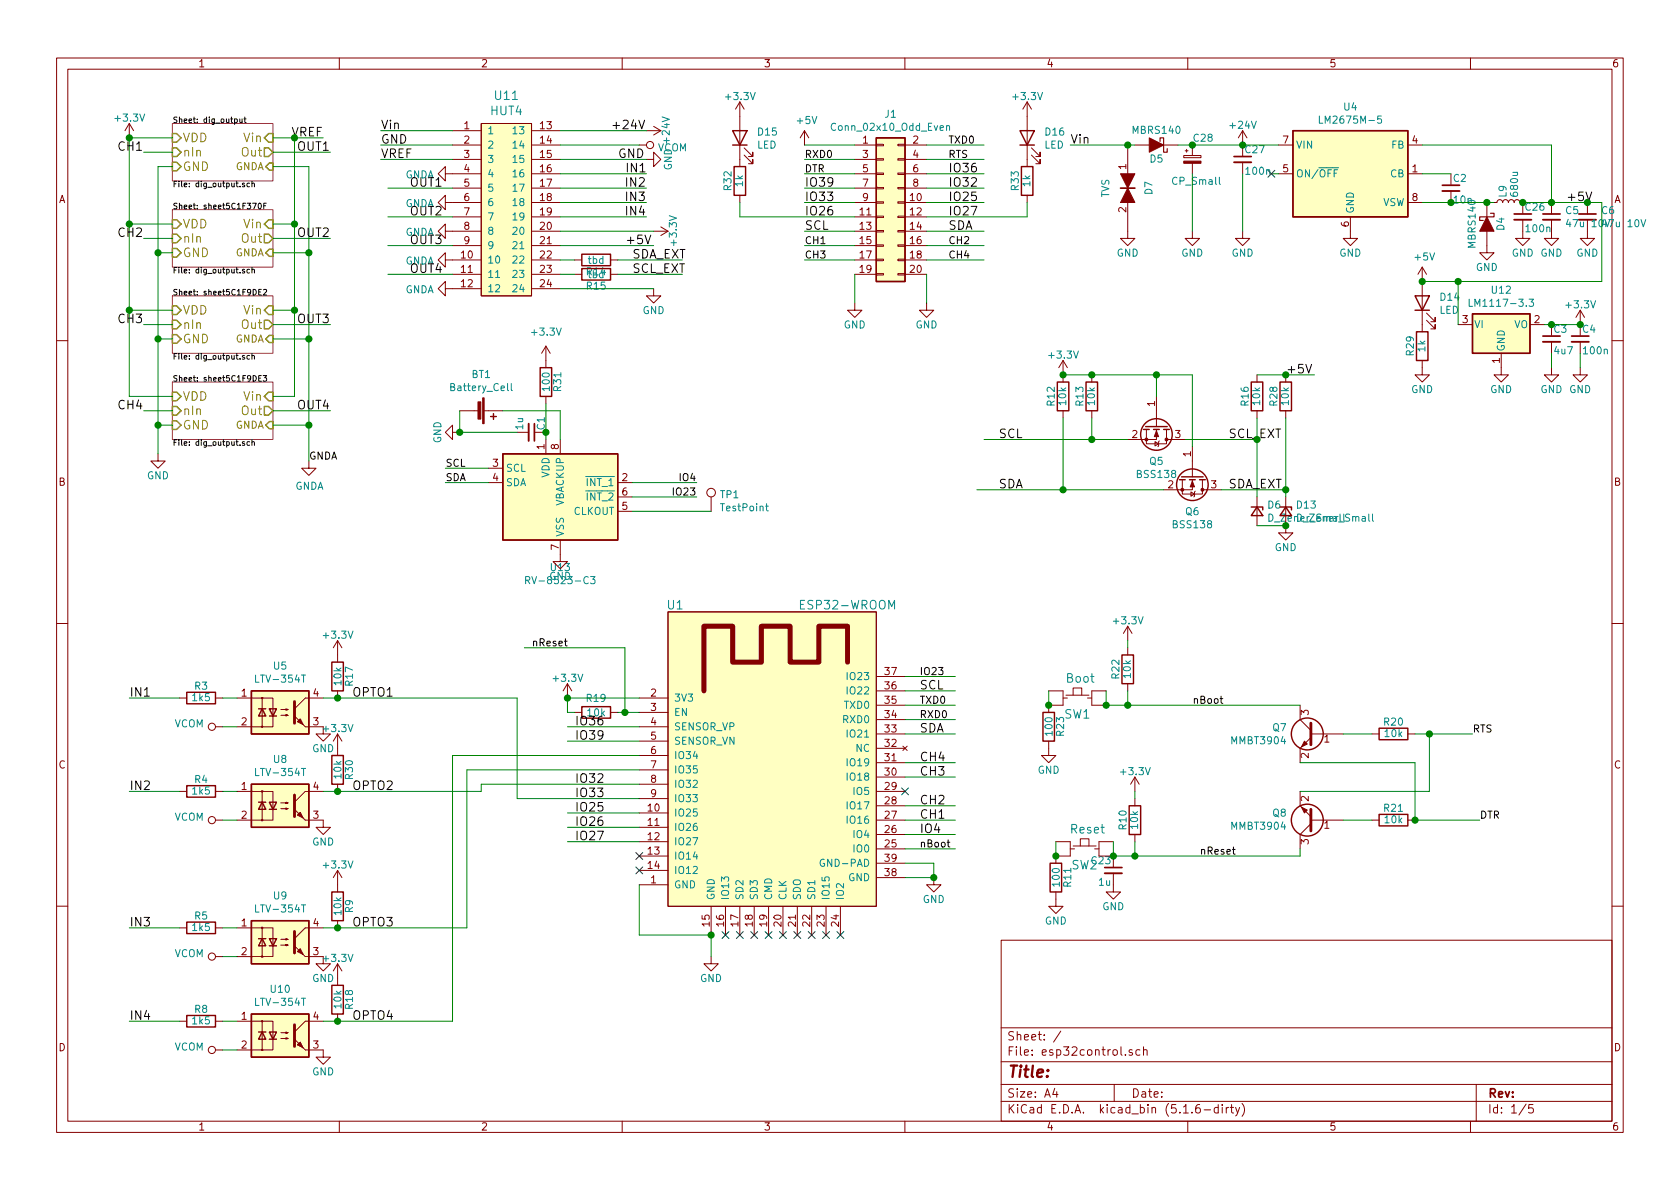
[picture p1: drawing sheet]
<svg xmlns="http://www.w3.org/2000/svg" width="297mm" height="210mm" viewBox="0 0 297 210" stroke-linecap="round" stroke-linejoin="round" font-family="sans-serif">
<g fill="none" stroke="#840000" stroke-width=".18">
<path d="M10 10.3h277v189.9h-277zM12 12.2h273v186.1h-273zM60 10.3v1.9M110 10.3v1.9M130.8 18l-.8 1.3M130.8 18v11.5M130.8 18l.8 1.3M160 10.3v1.9M181.6 18l-.8 1.3M181.6 18v11.5M181.6 18l.8 1.3M210 10.3v1.9"/>
<path d="M260 10.3v1.9M22.9 21.8l-.8 1.3M22.9 21.8v2.6M22.9 21.8l.7 1.3M78.7 35.8v-1.3l-1.2 1.3 1.2 1.3v-1.3h6.4M78.7 30.7v-1.2l-1.2 1.2 1.2 1.3v-1.3h6.4M80 25.6h5.1M80 38.3h5.1M80 28.2h5.1M80 33.3h5.1M80 23.1h5.1M85.1 21.8h8.9v30.5h-8.9z"/>
<path d="M94 25.6h5.1M94 35.8h5.1M94 38.3h5.1M94 28.2h5.1M94 30.7h5.1M94 33.3h5.1M94 23.1h5.1M114.3 28.2h1.3v-1.3l1.2 1.3-1.2 1.3v-1.3M114.3 23.1h2.5M115.6 22.3l1.2 .8M116.8 23.1l-1.2 .8M130.8 34.5v1.3"/>
<path d="M131.6 27.4l1.5 1.6v-.8v.8h-.8M131.6 26.2l1.5 1.5v-.8v.8h-.8M142.2 23.1l-.7 1.3M142.2 23.1v2.5M142.2 23.1l.8 1.3M151.1 25.6h3.8M151.1 35.8h3.8M151.1 38.3h3.8M151.1 28.2h3.8M151.1 30.7h3.8M151.1 33.3h3.8M154.9 38.2h1.3v.3h-1.3z"/>
<path d="M154.9 33.1h1.3v.3h-1.3zM154.9 30.6h1.3v.3h-1.3zM154.9 28.1h1.3v.2h-1.3zM154.9 25.5h1.3v.3h-1.3zM154.9 35.7h1.3v.2h-1.3zM158.7 38.2h1.3v.3h-1.3zM158.7 33.1h1.3v.3h-1.3zM158.7 30.6h1.3v.3h-1.3zM158.7 28.1h1.3v.2h-1.3zM158.7 25.5h1.3v.3h-1.3zM158.7 35.7h1.3v.2h-1.3zM160 25.6h3.8"/>
<path d="M160 35.8h3.8M160 38.3h3.8M160 28.2h3.8M160 30.7h3.8M160 33.3h3.8M181.6 34.5v1.3M182.4 27.4l1.5 1.6v-.8v.8h-.8M182.4 26.2l1.5 1.5v-.8v.8h-.8M199.4 25.6v16.6h1.3l-1.3 1.2-1.3-1.2h1.3M200.7 25.6h2.5M205.7 25.6h2.6M209.3 27.5h3v.4h-3z"/>
<path d="M209.5 26.7h.6M209.8 26.4v.5M210.8 25.6v1.9M210.8 28.9v1.8M219.7 23.1l-.8 1.3M219.7 23.1v2.5M219.7 28.7v2M219.7 23.1l.8 1.3M226.1 25.6h2.5M226.1 30.7h2.5M238.8 38.3v3.9h1.2l-1.2 1.2-1.3-1.2h1.3M248.9 25.6h2.6"/>
<path d="M248.9 35.8h2.6M248.9 30.7h2.6M256.5 33.8v2M262.9 35.8v2.5M264.2 35.8h.5l.1-.3 .3-.2 .4 .1 .2 .4 .1-.3 .3-.2 .4 .1 .2 .4 .1-.3 .3-.2 .4 .1 .2 .4 .1-.3 .3-.2 .5 .1 .1 .4h.5M269.2 38.9v3.3h1.3l-1.3 1.2-1.2-1.2h1.2M274.3 38.9v3.3h1.3l-1.3 1.2-1.3-1.2h1.3M274.3 35.8v2M280.7 38.9v3.3h1.2l-1.2 1.2-1.3-1.2h1.3M280.7 35.8v2M78.7 40.9v-1.3l-1.2 1.3 1.2 1.3v-1.3h6.4M78.7 51v-1.2l-1.2 1.2 1.2 1.3v-1.3h6.4"/>
<path d="M78.7 46v-1.3l-1.2 1.3 1.2 1.2v-1.2h6.4M80 43.4h5.1M80 48.5h5.1M94 40.9h5.1M94 43.4h5.1M94 46h5.1M94 48.5h5.1M94 51h5.1M101.6 46h1.3M101.6 48.5h1.3M107.9 46h1.3M107.9 48.5h1.3"/>
<path d="M115.6 51v1.3h1.2l-1.2 1.3-1.3-1.3h1.3M115.6 40.9h2.5M116.8 40.1l1.3 .8M118.1 40.9l-1.3 .8M151.1 53.6v1.3h1.3l-1.3 1.2-1.2-1.2h1.2M151.1 40.9h3.8M151.1 43.4h3.8M151.1 46h3.8M151.1 48.5h3.8M154.9 40.8h1.3v.2h-1.3zM154.9 43.3h1.3v.3h-1.3zM154.9 45.8h1.3v.3h-1.3z"/>
<path d="M154.9 48.4h1.3v.2h-1.3zM158.7 40.8h1.3v.2h-1.3zM158.7 43.3h1.3v.3h-1.3zM158.7 45.8h1.3v.3h-1.3zM158.7 48.4h1.3v.2h-1.3zM160 40.9h3.8M160 43.4h3.8M160 46h3.8M160 48.5h3.8M163.8 53.6v1.3h1.3l-1.3 1.2-1.2-1.2h1.2M210.8 40.9v1.3h1.3l-1.3 1.2-1.3-1.2h1.3M219.7 40.9v1.3h1.3l-1.3 1.2-1.3-1.2h1.3"/>
<path d="M251.5 47.2l-.8 1.3M251.5 47.2v11.5M251.5 47.2l.7 1.3M252.2 56.6l1.5 1.6v-.8v.8h-.7M252.2 55.4l1.5 1.5v-.8v.8h-.7M257.8 57.4h2.5M262.9 40.9v3.8h1.3l-1.3 1.3-1.3-1.3h1.3M270.5 57.4h2.5M279.4 54.9v2.5M279.4 54.9l-.8 1.2M279.4 54.9l.8 1.2M10 60.2h2"/>
<path d="M80 76.4v1.3l-1.3-1.3 1.3-1.2v1.2h1.3M81.3 72.6h3.3M85.6 72.6h3.3M91.4 76.4h2.1M96.5 61.2v3.8M96.5 70.1v1.3M96.5 77.7v2.6M96.5 61.2l-.7 1.3M96.5 61.2l.8 1.3M99.1 77.7v2.6M188 63.7l-.8 1.3M188 63.7v3.9"/>
<path d="M188 72.6v1.3M188 63.7l.7 1.3M193 66.3v1.3M193 72.6v1.3M202.7 75.9v2.6h3.5v-2.6M204.2 78.1l.7 .4-.7 .4zM204.5 75.9v1.8h-5.1M204.5 70.1v5.3M205 78l-.1 .1v.8l-.2 .1M206.2 77.7h3.3M210.8 79v5.3M222.2 66.3v1.3"/>
<path d="M222.2 72.6v1.3M227.3 66.3v1.3M227.3 72.6v1.3M251.5 63.7v2.6h1.2l-1.2 1.3-1.3-1.3h1.3M265.4 62.5v3.8h1.3l-1.3 1.3-1.2-1.3h1.2M274.3 65v1.3h1.3l-1.3 1.3-1.3-1.3h1.3M274.3 60.4v2.1M279.4 65v1.3h1.3l-1.3 1.3-1.3-1.3h1.3M279.4 60.4v2.1M285 60.2h2M27.9 80.3v1.2h1.3l-1.3 1.3-1.2-1.3h1.2M54.6 81.5v1.3h1.3l-1.3 1.3-1.3-1.3h1.3"/>
<path d="M86.4 85.3h2.5M86.4 82.8h2.5M99.1 95.5v3.8h1.2l-1.2 1.3-1.3-1.3h1.3M109.2 85.3h2.6M109.2 90.4h2.6M109.2 87.9h2.6M125.7 87.9v2.5M209 84.8v2.6h3.6v-2.6M210.6 87l.6 .4-.6 .4zM210.8 84.8v1.8h-5.1M211.3 86.9l-.1 .1v.8l-.1 .1M212.6 86.6h3.3"/>
<path d="M222.2 87.9v5.1M227.3 93v1.2h1.3l-1.3 1.3-1.2-1.3h1.2M227.3 87.9v3.3M10 110.3h2M59.7 113.3v3.8M59.7 113.3l-.8 1.2M59.7 113.3l.8 1.2M118.1 108.2h36.8v52.1h-36.8zM154.9 119.6h5.1M199.4 110.7v2.6M199.4 114.5v1.3M199.4 110.7l-.8 1.3"/>
<path d="M199.4 110.7l.8 1.3M285 110.3h2M31.7 139.9h1.3M31.7 123.4h1.3M38.1 139.9h1.3M38.1 128.5h1.3M38.1 123.4h1.3M41.9 123.4h6.4v5.1h-6.4M41.9 139.9h6.4v5.1h-6.4M46.4 123.4v5.1M46.4 139.9v5.1M49.7 126.5h1.2l-.4 .1v-.2l.4 .1"/>
<path d="M49.7 125.5h1.2l-.4 .1v-.3l.4 .2M54 128.5h3.1v1.3h1.3l-1.3 1.3-1.2-1.3h1.2M57.1 139.9h-3.1l-1.9 2M57.1 123.4h-3.1l-1.9 1.9M59.7 122.2v1.2M59.7 129.8v3.8M59.7 138.7v1.2M59.7 129.8l-.8 1.3M59.7 129.8l.8 1.3M100.3 120.9l-.7 1.3M100.3 120.9v2.5M100.3 120.9l.8 1.3"/>
<path d="M107.9 126h1.3M113 128.5h5.1M113 123.4h5.1M113 126h5.1M113 131.1h5.1M113 133.6h5.1M113 136.1h5.1M113 138.7h5.1M154.9 139.9h5.1M154.9 129.8h5.1M154.9 137.4h5.1M154.9 134.9h5.1"/>
<path d="M154.9 132.3h5.1M154.9 127.2h5.1M154.9 124.7h5.1M154.9 122.2h5.1M159.6 131.9l.8 .8M160.4 131.9l-.8 .8M185.4 131.1v2.5h-1.3l1.3 1.3 1.3-1.3h-1.3M185.4 122.2h2.6v2.5h-2.6v1.3M188 123.4h.7M188.5 122.9h4M189.7 122.9v-1.2h1.6v1.2M192.3 123.4h.7"/>
<path d="M195.6 122.2h-2.6v2.5h2.6M199.4 120.9v1.3M200.7 137.4v2.5M200.7 137.4l-.8 1.3M200.7 137.4l.7 1.3M229.9 139.9v2.6l1.9 1.9M229.9 124.7v2.5l1.9 2M231.8 130.4l-1.9 1.9v2.6M231.8 129.8h5.7M242.6 129.8h1.2M248.9 129.8h1.3M38.1 145h1.3"/>
<path d="M49.7 143h1.2l-.4 .1v-.2l.4 .1M49.7 142h1.2l-.4 .1v-.2l.4 .1M54 145h3.1v1.3h1.3l-1.3 1.3-1.2-1.3h1.2M59.7 153.9v3.8M59.7 153.9l-.8 1.3M59.7 153.9l.8 1.3M113 156.5h5.1M113 141.2h5.1M113 143.8h5.1M113 146.3h5.1M113 148.8h5.1M113 151.4h5.1"/>
<path d="M113 153.9h5.1M154.9 145h5.1M154.9 150.1h5.1M154.9 147.6h5.1M154.9 142.5h5.1M154.9 155.2h5.1M154.9 152.6h5.1M165.1 155.2v1.3h1.3l-1.3 1.2-1.3-1.2h1.3M186.7 157.7v2.6h-1.3l1.3 1.2 1.3-1.2h-1.3M186.7 148.8h2.5v2.6h-2.5v1.2M189.2 150.1h.8M189.7 149.6h4.1"/>
<path d="M191 149.6v-1.3h1.5v1.3M193.5 150.1h.8M196.8 154.4v3.3h-1.2l1.2 1.3 1.3-1.3h-1.3M196.8 148.8h-2.5v2.6h2.5v1.9M200.7 141.2v1.3M200.7 147.6v1.2M231.8 145h5.7M231.8 145.7l-1.9 1.9v2.5M242.6 145h1.2M248.9 145h1.3M10 160.2h2M31.7 164.1h1.3"/>
<path d="M38.1 169.2h1.3M38.1 164.1h1.3M41.9 164.1h6.4v5.1h-6.4M46.4 164.1v5.1M49.7 167.1h1.2l-.4 .2v-.3l.4 .1M49.7 166.1h1.2l-.4 .1v-.2l.4 .1M54 169.2h3.1v1.2h1.3l-1.3 1.3-1.2-1.3h1.2M57.1 164.1h-3.1l-1.9 1.9M59.7 162.8v1.3M59.7 170.4v3.8M59.7 179.3v1.3M59.7 170.4l-.8 1.3"/>
<path d="M59.7 170.4l.8 1.3M125.7 169.2v1.2h1.3l-1.3 1.3-1.2-1.3h1.2M125.7 160.3v5M128.3 160.3v5M130.8 160.3v5M133.3 160.3v5M135.9 160.3v5M138.4 160.3v5M141 160.3v5M143.5 160.3v5M146 160.3v5M148.6 160.3v5"/>
<path d="M177 166.3h108v32h-108zM285 160.2h2M31.7 180.6h1.3M38.1 180.6h1.3M38.1 185.7h1.3M41.9 180.6h6.4v5.1h-6.4M46.4 180.6v5.1M49.7 183.6h1.2l-.4 .2v-.3l.4 .1M49.7 182.6h1.2l-.4 .1v-.2l.4 .1M54 185.7h3.1v1.2h1.3l-1.3 1.3-1.2-1.3h1.2M57.1 180.6h-3.1l-1.9 1.9M60 198.3v1.9"/>
<path d="M110 198.3v1.9M160 198.3v1.9M177 194.8h108M177 191.8h108M177 187.8h108M177 181.8h108M186.5 192.5l-.4 1h1M186.8 193v1M187.6 182.3l-1.3 2M197 191.8v3M199 186.5v.1M200.2 185.7l-.4-.1-.2 .2 .1 .2 .5 .2v.3h-.6"/>
<path d="M201.5 185.7l-.4-.1-.3 .3 .2 .6h.5M202.2 185.7l.2-.1 .4 .1v.9M202.2 185.1v1.5M210 198.3v1.9M212.1 195.3a.59 .59 0 0 0-.7 .7l.1 .7 .2 .1 .5-.1v-.5l-.1-.2-.4-.1-.3 .3M212.9 196.3h1.1M215.4 195.9l-.4-.1-.3 .3 .1 .6h.6M215.4 195.3v1.5M216.1 195.3v.2M216.1 195.8v1M216.8 195.8v1M217.2 195.8l-.4 .3"/>
<path d="M217.5 195.8h.6M217.8 195.3v1.3l.3 .2M218.5 195.8l.3 1M219.2 195.8l-.5 1.4-.2 .1M219.6 195.1a1.71 1.71 0 0 1 0 2.3M260 198.3v1.9M261 191.8v6.5M269.8 195.2l-1.2 2M271 195.3h-.7v.7l.2-.1 .5 .1 .1 .2-.1 .5-.2 .1-.5-.1"/>
<circle cx="114.9" cy="25.6" r=".63"/>
<circle cx="125.7" cy="87.1" r=".76"/>
<circle cx="37.5" cy="128.5" r=".63"/>
<circle cx="46.4" cy="128.5" r=".13"/>
<circle cx="46.4" cy="139.9" r=".13"/>
<circle cx="46.4" cy="123.4" r=".13"/>
<circle cx="37.5" cy="145" r=".63"/>
<circle cx="46.4" cy="145" r=".13"/>
<circle cx="37.5" cy="169.2" r=".63"/>
<circle cx="46.4" cy="169.2" r=".13"/>
<circle cx="46.4" cy="164.1" r=".13"/>
<circle cx="37.5" cy="185.7" r=".63"/>
<circle cx="46.4" cy="185.7" r=".13"/>
<circle cx="46.4" cy="180.6" r=".13"/>
</g>
<path d="M30.5 21.8h17.8v10.2h-17.8zM30.5 37.1h17.8v10.1h-17.8zM30.5 52.3h17.8v10.2h-17.8zM30.5 67.6h17.8v10.1h-17.8z" fill="none" stroke="#840084" stroke-width=".18"/>
<g fill="none" stroke="#000" stroke-width=".18">
<path d="M41.5 21.1l.3-.1 .2 .2-.1 .4h-.4M42.4 21v.6h.4M42.8 21v.7M43.1 21h.4M43.2 32.4h-.2l-.2 .1 .1 .2 .3 .1v.2h-.4M43.3 20.7v.8l.2 .2M44.1 32.4h-.3l-.1 .2 .1 .4h.3M44.6 32.5l.3-.1 .1 .6M44.6 32v1M44.7 35.9h.6l-.4 1M45.8 36l.1-.1a.53 .53 0 0 1 .3 .5 .53 .53 0 0 1-.3 .5 .68 .68 0 0 1-.1-.9zM46.6 36.4h.4"/>
<path d="M47.1 35.9h-.5v1M113 21.3l.5 1.5 .5-1.5M280.4 34l.5 1.5 .5-1.5M43.2 47.7l-.2-.1-.2 .1 .1 .2 .3 .1v.2h-.4M44.1 47.7l-.3-.1-.1 .2 .1 .4h.3M44.6 47.7h.3l.1 .6M44.6 47.3v1M45.7 51.6h.4M46.2 51.2h-.5v1h.5M46.6 51.3l.4-.1 .1 .3-.6 .7h.6M114 41.6l.6 1.5 .5-1.5M43.2 62.9h-.2l-.2 .1 .1 .1 .3 .1v.3h-.4"/>
<path d="M43.2 78.2l-.2-.1-.2 .1 .1 .2 .3 .1v.2h-.4M44.1 62.9h-.3l-.1 .1 .1 .5h.3M44.1 78.2l-.3-.1-.1 .2 .1 .4h.3M44.6 62.9h.3l.1 .6M44.6 78.2h.3l.1 .6M44.6 62.5v1M44.6 77.8v1M45.7 66.9h.4M46.2 66.4h-.5v1h.5M46.5 66.4h.6l-.3 .4h.3v.2v.4l-.6-.1M230.9 64.4l.5 1.6 .5-1.6M99.8 113.4h.5"/>
<path d="M100 112.9v1.1l.3 .2M215.7 123.5h.5M215.9 123.1v1.1l.3 .2M167.5 148.9h.4M167.6 148.5v1.1l.3 .2M217.9 150.2h.5M218.1 149.8v1.1l.3 .1"/>
</g>
<g fill="none" stroke="#848400" stroke-width=".25">
<path d="M30.5 23.6h.7l.8 .8-.8 .7h-.7zM30.5 26.2h.7l.8 .7-.8 .8h-.7zM30.5 28.7h.7l.8 .8-.8 .7h-.7zM30.5 38.9h.7l.8 .7-.8 .8h-.7zM46.7 26.2h.8l.8 .7-.8 .8h-.8zM46.7 39.6l.8-.7h.8v1.5h-.8zM47 29.5l.6-.7h.7v1.3h-.7zM47.5 23.6h.8v1.5h-.8l-.8-.7zM30.5 41.4h.7l.8 .8-.8 .7h-.7zM30.5 43.9h.7l.8 .8-.8 .8h-.7zM30.5 54.1h.7l.8 .8-.8 .7h-.7zM30.5 56.6h.7l.8 .8-.8 .8h-.7z"/>
<path d="M30.5 59.2h.7l.8 .7-.8 .8h-.7zM46.7 41.4h.8l.8 .8-.8 .7h-.8zM46.7 56.6h.8l.8 .8-.8 .8h-.8zM47 44.7l.6-.6h.7v1.2h-.7zM47 59.9l.6-.6h.7v1.3h-.7zM47.5 54.1h.8v1.5h-.8l-.8-.7zM30.5 69.3h.7l.8 .8-.8 .8h-.7zM30.5 71.9h.7l.8 .7-.8 .8h-.7zM30.5 74.4h.7l.8 .8-.8 .7h-.7zM46.7 71.9h.8l.8 .7-.8 .8h-.8zM47.5 69.3h.8v1.6h-.8l-.8-.8zM47.6 74.5h.7v1.3h-.7l-.6-.6z"/>
</g>
<g fill="none" stroke="#840000" stroke-width=".25">
<path d="M129.5 23.1h2.6l-1.3 2.5zM129.5 25.6h2.6M129.8 29.5h2v5h-2zM154.9 24.4h5.1v25.4h-5.1zM180.3 23.1h2.6l-1.3 2.5zM180.3 25.6h2.6M180.6 29.5h2v5h-2zM228.6 23.1h20.3v15.2h-20.3zM102.9 45h5v2h-5zM102.9 47.5h5v2h-5zM250.2 52.3h2.5l-1.2 2.6zM250.2 54.9h2.5"/>
<path d="M250.4 58.7h2.1v5h-2.1zM260.3 55.5h10.2v7h-10.2zM86.7 73.7h1.1M87.2 73.1v1.1M95.5 65h2v5.1h-2zM186.9 67.6h2.1v5h-2.1zM192 67.6h2.1v5h-2.1zM202.2 75.9h1M202.6 75.4h3.8M204 75.9h1M205.7 75.9h1.1M221.2 67.6h2.1v5h-2.1z"/>
<path d="M226.3 67.6h2v5h-2zM88.9 80.3h20.3v15.2h-20.3zM208.5 84.8h1M208.9 84.3h3.8M210.3 84.8h1M212.1 84.8h1M221.2 89.7h2.1v.5M222.2 89.7l1.1 1.5h-2.1zM226.3 89.7h2v.5M227.3 89.7l1 1.5h-2zM58.7 117.1h2v5.1h-2zM198.4 115.8h2v5.1h-2z"/>
<path d="M33 138.9h5.1v2.1h-5.1zM33 122.4h5.1v2.1h-5.1zM44.4 122.2h10.2v7.6h-10.2zM44.4 138.7h10.2v7.6h-10.2zM45.7 125.3h1.3M46.4 125.3l.6 1.3h-1.3zM47.6 125.3h1.3l-.6 1.3zM47.6 126.6h1.3M58.7 133.6h2v5.1h-2zM102.9 125h5v2h-5zM184.4 126h2v5.1h-2zM243.8 128.8h5.1v2h-5.1z"/>
<path d="M45.7 141.9h1.3M46.4 141.9l.6 1.2h-1.3zM47.6 141.9h1.3l-.6 1.2zM47.6 143.1h1.3M58.7 157.7h2v5.1h-2zM185.7 152.6h2v5.1h-2zM199.6 142.5h2.1v5.1h-2.1zM243.8 144h5.1v2h-5.1zM33 163.1h5.1v2h-5.1zM33 179.6h5.1v2h-5.1zM44.4 162.8h10.2v7.6h-10.2zM44.4 179.3h10.2v7.6h-10.2z"/>
<path d="M45.7 166h1.3M46.4 166l.6 1.3h-1.3zM47.6 166h1.3l-.6 1.3zM47.6 167.3h1.3M58.7 174.2h2v5.1h-2zM45.7 182.5h1.3M46.4 182.5l.6 1.3h-1.3zM47.6 182.5h1.3l-.6 1.3zM47.6 183.8h1.3"/>
<circle cx="204.5" cy="76.8" r="2.79"/>
<circle cx="210.8" cy="85.7" r="2.79"/>
<circle cx="231.1" cy="129.8" r="2.82"/>
<circle cx="231.1" cy="145" r="2.82"/>
</g>
<path d="M52.1 124.1v3.8M231.8 127.9v3.8M52.1 140.6v3.8M231.8 143.1v3.8M52.1 164.7v3.8M52.1 181.2v3.8" fill="none" stroke="#840000" stroke-width=".51"/>
<g fill="#840000" stroke="#840000" stroke-width=".18">
<path d="M230.6 131.1l.5 .5-1 .5z"/>
<path d="M52.1 126.6l1.9 1.9z"/>
<path d="M53.1 127.1l.5 1-1-.5z"/>
<path d="M52.1 143.1l1.9 1.9z"/>
<path d="M52.6 144.1l.5-.5 .5 1z"/>
<path d="M52.1 167.3l1.9 1.9z"/>
<path d="M53.1 167.8l.5 1-1-.5z"/>
<path d="M230.1 142.7l1 .6-.5 .5z"/>
<path d="M85.3 70.4h.3v4.5h-.3z"/>
<path d="M84.5 71.1h.5v3h-.5z"/>
<path d="M210.8 85.1l.4 1h-.8z"/>
<path d="M204.5 76.2l.4 1h-.8z"/>
<path d="M52.1 183.8l1.9 1.9z"/>
<path d="M53.1 184.3l.5 1-1-.5z"/>
<path d="M262.9 38.3l1.3 2.6h-2.6z"/>
<path d="M203.2 24.4l2.5 1.2-2.5 1.3z"/>
<path d="M209.3 28.5h3v.4h-3z"/>
<path d="M198.1 30.7h2.6l-1.3 2.6z"/>
<path d="M199.4 33.3l1.3 2.5h-2.6z"/>
<circle cx="209" cy="86.6" r=".25"/>
<circle cx="212.6" cy="86.6" r=".25"/>
<circle cx="202.7" cy="77.7" r=".25"/>
<circle cx="206.2" cy="77.7" r=".25"/>
</g>
<g fill="#ffffc2" stroke="#ffffc2" stroke-width=".18">
<path d="M44.4 122.2h10.2v7.6h-10.2z"/>
<path d="M44.4 138.7h10.2v7.6h-10.2z"/>
<path d="M44.4 162.8h10.2v7.6h-10.2z"/>
<path d="M154.9 24.4h5.1v25.4h-5.1z"/>
<path d="M88.9 80.3h20.3v15.2h-20.3z"/>
<path d="M85.1 21.8h8.9v30.5h-8.9z"/>
<path d="M260.3 55.5h10.2v7h-10.2z"/>
<path d="M228.6 23.1h20.3v15.2h-20.3z"/>
<path d="M44.4 179.3h10.2v7.6h-10.2z"/>
<path d="M118.1 108.2h36.8v52.1h-36.8z"/>
</g>
<g fill="none" stroke="#008484" stroke-width=".18">
<path d="M167.4 22.3l.1-.1 .3 .1 .1 .8M167.4 22.2v.9M233.3 20.5v1.3h.6M235.6 29.7h1.1M236.5 30h-.6v1.3M244.2 20.5h-.6v.6l.1-.1 .5 .1v.6l-.2 .1-.4-.1M290.1 38.8l.5 1.3 .4-1.3M106.6 47.3l-.3 .9h.8M259.8 52.9v1.3h.6M270.4 52.9h.7l-.4 .5 .4 .1v.4l-.2 .3-.5-.2M90.4 67.8v1.1l.2 .2M135.4 89.5h.4"/>
<path d="M135.5 89.1v1.1l.3 .1M236.7 92.3h.9M237.6 90.9v1.1l.2 .2M238.6 91l-.5-.1-.2 .1v.4l.6 .2 .1 .3-.2 .3-.5-.1M239.2 91.5l.1-.2 .3 .1 .1 .8M239.2 91.3v.9M239.7 91.5l.2-.2 .3 .1 .1 .8M240.9 91.4h.5v.8M241.4 91.6l-.4 .1-.2 .2 .2 .3 .4-.1M242 90.9v1.1l.2 .2M242.7 90.9v1.1l.1 .2M92.9 102.6h.6l.2-.2-.1-.3-.2-.2h-.5v1.3"/>
<path d="M93.2 102.6l.5 .6M104.4 101.9h.8l-.4 .5 .4 .2-.1 .6h-.5l-.2-.1M145.7 152a.59 .59 0 0 0-.7 .6 .59 .59 0 0 0 .7 .6l.1-.5h-.3"/>
</g>
<path d="M218.2 28.7h3M255 33.8h3.1M267.7 38.9h3.1M272.8 38.9h3M279.1 38.9h3.1M93.5 74.9v3.1M272.8 60.4h3M277.9 60.4h3M195.3 154.4h3.1" fill="none" stroke="#840000" stroke-width=".33"/>
<path d="M198.1 33.3h2.6M218.2 27.7h3M255 32.8h3.1M267.7 37.8h3.1M272.8 37.8h3M279.1 37.8h3.1M272.8 59.4h3M277.9 59.4h3M94.5 74.9v3.1M195.3 153.4h3.1" fill="none" stroke="#840000" stroke-width=".3"/>
<path d="M149.9 117.1v-6.4h-5.1v6.4h-5.1v-6.4h-5.1v6.4h-5.1v-6.4h-5v11.5" fill="none" stroke="#840000" stroke-width=".89"/>
<path d="M205.1 25v-.6h.6v2.5h.7v-.6M263.5 37.7h.7v.6h-2.6v.7h.7" fill="none" stroke="#840000" stroke-width=".2"/>
<g fill="none" stroke="#008400" stroke-width=".18">
<path d="M22.9 39.6h7.6M25.4 26.9h5.1M30.5 29.5h-2.6v50.8M30.5 24.4h-7.6v45.7h7.6M48.3 29.5h6.3v52M48.3 26.9h10.1M48.3 39.6h3.8M48.3 24.4h8.8M52.1 24.4v45.7h-3.8M67.3 25.6h12.7M67.3 28.2h12.7M67.3 23.1h12.7"/>
<path d="M68.6 33.3h11.4M68.6 38.3h11.4M99.1 25.6h13.9M99.1 28.2h15.2M99.1 30.7h15.2M99.1 35.8h15.2M99.1 33.3h15.2M99.1 38.3h15.2M99.1 23.1h15.2M130.8 35.8v2.5h20.3M142.2 25.6h8.9M142.2 28.2h8.9"/>
<path d="M142.2 30.7h8.9M142.2 35.8h8.9M142.2 33.3h8.9M163.8 25.6h10.2M163.8 28.2h10.2M163.8 30.7h10.2M163.8 35.8h10.2M163.8 33.3h10.2M181.6 35.8v2.5h-17.8M189.2 25.6h11.5M208.3 25.6h17.8M210.8 30.7v10.2"/>
<path d="M219.7 30.7v10.2M224.8 30.7h1.3M251.5 25.6h22.8v10.2M251.5 30.7h5M251.5 35.8h12.7M269.2 35.8h14v14h-31.7M22.9 54.9h7.6M25.4 57.4h5.1M25.4 42.2h5.1M27.9 44.7h2.6M27.9 59.9h2.6M48.3 57.4h10.1"/>
<path d="M48.3 44.7h6.3M48.3 59.9h6.3M48.3 42.2h10.1M48.3 54.9h3.8M68.6 43.4h11.4M68.6 48.5h11.4M99.1 51h16.5M99.1 43.4h16.5M99.1 48.5h2.5M99.1 46h2.5M99.1 40.9h16.5M109.2 48.5h11.4"/>
<path d="M109.2 46h11.4M142.2 43.4h8.9M142.2 46h8.9M142.2 40.9h8.9M151.1 48.5v5.1M163.8 43.4h10.2M163.8 46h10.2M163.8 40.9h10.2M163.8 48.5v5.1M257.8 49.8v7.6M273 57.4h6.4M25.4 72.6h5.1"/>
<path d="M27.9 75.2h2.6M48.3 75.2h6.3M48.3 72.6h10.1M81.3 72.6v3.8h10.1M88.9 72.6h10.2v5.1M96.5 71.4v6.3M174 77.7h25.4M188 66.3h22.8v12.7M188 73.9v12.7M193 73.9v3.8M204.5 66.3v3.8M209.5 77.7h12.7"/>
<path d="M222.2 73.9v14M222.2 66.3h10.2M227.3 73.9v14M274.3 62.5v2.5M279.4 62.5v2.5M78.7 85.3h7.7M78.7 82.8h7.7M111.8 90.4h13.9M111.8 87.9h11.4M111.8 85.3h11.4M172.7 86.6h33M215.9 86.6h11.4"/>
<path d="M222.2 93h5.1M92.7 114.5h17.8v11.5M160 119.6h8.9M199.4 113.3v1.2M22.9 123.4h8.8M22.9 139.9h8.8M39.4 123.4h2.5M39.4 139.9h2.5M39.4 128.5h2.5M57.1 123.4h34.3v17.8h21.6M100.3 128.5h12.7M100.3 131.1h12.7"/>
<path d="M109.2 126h3.8M113 123.4h-12.7v2.6h1.3M113 138.7h-27.9v1.2h-28M113 136.1h-30.5v28h-25.4M113 133.6h-33v47h-22.9M160 129.8h8.9M160 124.7h8.9M160 134.9h8.9M160 122.2h8.9M160 127.2h8.9M160 137.4h8.9M185.4 122.2v2.5"/>
<path d="M195.6 122.2v2.5h34.3M199.4 122.2v2.5M200.7 139.9v1.3M229.9 134.9h20.3v10.1h11.4M237.5 129.8h5.1M250.2 129.8h10.1M252.7 129.8v10.1h-22.8M39.4 145h2.5M100.3 143.8h12.7M100.3 146.3h12.7M100.3 148.8h12.7M113 156.5v8.8h12.7v3.9"/>
<path d="M160 150.1h8.9M160 145h8.9M160 147.6h8.9M160 152.6h5.1v2.6h-5.1M160 142.5h8.9M186.7 148.8v2.6M196.8 148.8v2.6h33.1v-1.3M200.7 148.8v2.6M237.5 145h5.1M22.9 164.1h8.8M39.4 164.1h2.5M39.4 169.2h2.5"/>
<path d="M22.9 180.6h8.8M39.4 180.6h2.5M39.4 185.7h2.5"/>
</g>
<g fill="#008400" stroke="#008400" stroke-width=".25">
<circle cx="196.9" cy="151.4" r=".51"/>
<circle cx="59.7" cy="123.4" r=".51"/>
<circle cx="193" cy="77.7" r=".51"/>
<circle cx="22.9" cy="39.6" r=".51"/>
<circle cx="188" cy="66.3" r=".51"/>
<circle cx="81.3" cy="76.4" r=".51"/>
<circle cx="52.1" cy="39.6" r=".51"/>
<circle cx="52.1" cy="54.9" r=".51"/>
<circle cx="59.7" cy="139.9" r=".51"/>
<circle cx="269.2" cy="35.8" r=".51"/>
<circle cx="210.8" cy="25.6" r=".51"/>
<circle cx="219.7" cy="25.6" r=".51"/>
<circle cx="262.9" cy="35.8" r=".51"/>
<circle cx="274.3" cy="35.8" r=".51"/>
<circle cx="204.5" cy="66.3" r=".51"/>
<circle cx="199.4" cy="25.6" r=".51"/>
<circle cx="256.5" cy="35.8" r=".51"/>
<circle cx="193" cy="66.3" r=".51"/>
<circle cx="165.1" cy="155.2" r=".51"/>
<circle cx="195.6" cy="124.7" r=".51"/>
<circle cx="199.4" cy="124.7" r=".51"/>
<circle cx="227.3" cy="93" r=".51"/>
<circle cx="185.4" cy="124.7" r=".51"/>
<circle cx="200.7" cy="151.4" r=".51"/>
<circle cx="227.3" cy="86.6" r=".51"/>
<circle cx="274.3" cy="57.4" r=".51"/>
<circle cx="257.8" cy="49.8" r=".51"/>
<circle cx="251.5" cy="49.8" r=".51"/>
<circle cx="22.9" cy="24.4" r=".51"/>
<circle cx="125.7" cy="165.3" r=".51"/>
<circle cx="100.3" cy="123.4" r=".51"/>
<circle cx="250.2" cy="145" r=".51"/>
<circle cx="252.7" cy="129.8" r=".51"/>
<circle cx="59.7" cy="180.6" r=".51"/>
<circle cx="59.7" cy="164.1" r=".51"/>
<circle cx="54.6" cy="44.7" r=".51"/>
<circle cx="54.6" cy="59.9" r=".51"/>
<circle cx="54.6" cy="75.2" r=".51"/>
<circle cx="110.5" cy="126" r=".51"/>
<circle cx="22.9" cy="54.9" r=".51"/>
<circle cx="188" cy="86.6" r=".51"/>
<circle cx="27.9" cy="44.7" r=".51"/>
<circle cx="96.5" cy="76.4" r=".51"/>
<circle cx="27.9" cy="59.9" r=".51"/>
<circle cx="279.4" cy="57.4" r=".51"/>
<circle cx="186.7" cy="151.4" r=".51"/>
<circle cx="27.9" cy="75.2" r=".51"/>
<circle cx="52.1" cy="24.4" r=".51"/>
</g>
<g fill="none" stroke="#000084" stroke-width=".18">
<path d="M224.2 30.1l1.2 1.2M225.4 30.1l-1.2 1.2M159.4 139.3l1.2 1.3M160.6 139.3l-1.2 1.3M112.4 153.3l1.2 1.2M112.4 150.8l1.2 1.2M113.6 153.3l-1.2 1.2M113.6 150.8l-1.2 1.2M127.7 164.7l1.2 1.3M128.9 164.7l-1.2 1.3M130.2 164.7l1.2 1.3M131.4 164.7l-1.2 1.3"/>
<path d="M132.7 164.7l1.3 1.3M134 164.7l-1.3 1.3M135.3 164.7l1.2 1.3M136.5 164.7l-1.2 1.3M137.8 164.7l1.2 1.3M139 164.7l-1.2 1.3M140.4 164.7l1.2 1.3M141.6 164.7l-1.2 1.3M142.9 164.7l1.2 1.3M144.1 164.7l-1.2 1.3M145.4 164.7l1.3 1.3M146.7 164.7l-1.3 1.3"/>
<path d="M148 164.7l1.2 1.3M149.2 164.7l-1.2 1.3"/>
</g>
<text font-size="2.8" fill="#840000" x="178" y="190.5">Title:</text>
<g font-size="2.1" fill="#008484">
<text x="87.6" y="17.7">U11</text>
<text x="86.8" y="20.4">HUT4</text>
<text x="118" y="107.8">U1</text>
<text x="141.9" y="107.8">ESP32-WROOM</text>
<text x="188.6" y="120.7">Boot</text>
<text x="188.2" y="127.1">SW1</text>
<text x="189.4" y="147.4">Reset</text>
<text x="189.5" y="153.7">SW2</text>
</g>
<g font-size="2.1">
<text x="67.3" y="22.9">Vin</text>
<text x="107.9" y="22.9">+24V</text>
<text x="21.2" y="26.7">CH1</text>
<text x="51.5" y="24.1">VREF</text>
<text x="52.8" y="26.7">OUT1</text>
<text x="67.3" y="25.4">GND</text>
<text x="67.3" y="27.9">VREF</text>
<text x="109.2" y="27.9">GND</text>
<text x="189.2" y="25.4">Vin</text>
<text x="72.4" y="33">OUT1</text>
<text x="110.5" y="30.5">IN1</text>
<text x="111" y="33">IN2</text>
<text x="111" y="35.6">IN3</text>
<text x="142.2" y="35.6">IO33</text>
<text x="142.2" y="33">IO39</text>
<text x="167.6" y="30.5">IO36</text>
<text x="167.6" y="35.6">IO25</text>
<text x="167.6" y="33">IO32</text>
<text x="21.2" y="41.9">CH2</text>
<text x="52.8" y="41.9">OUT2</text>
<text x="72.4" y="38.1">OUT2</text>
<text x="111" y="38.1">IN4</text>
<text x="142.2" y="40.6">SCL</text>
<text x="142.2" y="38.1">IO26</text>
<text x="167.6" y="40.6">SDA</text>
<text x="167.6" y="38.1">IO27</text>
<text x="72.4" y="43.2">OUT3</text>
<text x="110.5" y="43.2">+5V</text>
<text x="111.8" y="45.7">SDA_EXT</text>
<text x="72.4" y="48.3">OUT4</text>
<text x="111.8" y="48.3">SCL_EXT</text>
<text x="21.2" y="57.1">CH3</text>
<text x="52.8" y="57.1">OUT3</text>
<text x="21.2" y="72.4">CH4</text>
<text x="52.8" y="72.4">OUT4</text>
<text x="176.5" y="77.5">SCL</text>
<text x="176.5" y="86.4">SDA</text>
<text x="217.2" y="86.4">SDA_EXT</text>
<text x="22.9" y="123.2">IN1</text>
<text x="62.2" y="123.2">OPTO1</text>
<text x="162.6" y="121.9">SCL</text>
<text x="101.6" y="130.8">IO39</text>
<text x="101.6" y="128.3">IO36</text>
<text x="162.6" y="129.5">SDA</text>
<text x="162.6" y="137.2">CH3</text>
<text x="162.6" y="134.6">CH4</text>
<text x="22.9" y="139.7">IN2</text>
<text x="62.2" y="139.7">OPTO2</text>
<text x="101.6" y="143.5">IO25</text>
<text x="101.6" y="141">IO33</text>
<text x="101.6" y="138.4">IO32</text>
<text x="162.6" y="142.2">CH2</text>
<text x="101.6" y="148.6">IO27</text>
<text x="101.6" y="146">IO26</text>
<text x="162.6" y="144.8">CH1</text>
<text x="162.6" y="147.3">IO4</text>
<text x="22.9" y="163.8">IN3</text>
<text x="62.2" y="163.8">OPTO3</text>
<text x="22.9" y="180.3">IN4</text>
<text x="62.2" y="180.3">OPTO4</text>
</g>
<g font-size="2.1" fill="#848400">
<text x="32.3" y="25.1">VDD</text>
<text x="32.3" y="27.7">nIn</text>
<text x="42.8" y="27.7">Out</text>
<text x="43.2" y="25.1">Vin</text>
<text x="32.3" y="30.2">GND</text>
<text x="32.3" y="40.4">VDD</text>
<text x="43.2" y="40.4">Vin</text>
<text x="32.3" y="42.9">nIn</text>
<text x="32.3" y="45.5">GND</text>
<text x="42.8" y="42.9">Out</text>
<text x="32.3" y="55.6">VDD</text>
<text x="32.3" y="58.2">nIn</text>
<text x="42.8" y="58.2">Out</text>
<text x="43.2" y="55.6">Vin</text>
<text x="32.3" y="60.7">GND</text>
<text x="32.3" y="70.9">VDD</text>
<text x="43.2" y="70.9">Vin</text>
<text x="32.3" y="73.4">nIn</text>
<text x="32.3" y="75.9">GND</text>
<text x="42.8" y="73.4">Out</text>
</g>
<g font-size="2.1" fill="#008400">
<text x="276.9" y="35.6">+5V</text>
<text x="227.3" y="66">+5V</text>
<text x="217.2" y="77.5">SCL_EXT</text>
</g>
<g font-size="2.1" fill="#840000">
<text x="178" y="184">Sheet: /</text>
<text x="178" y="186.7">File: esp32control.sch</text>
<text x="178" y="196.9">KiCad E.D.A. kicad_bin (5.1.6-dirty)</text>
<text x="178" y="194.1">Size: A4</text>
<text x="200" y="194.1">Date:</text>
<text x="263" y="194.1">Rev:</text>
<text x="263" y="196.9">Id: 1/5</text>
</g>
<g font-size="1.8" fill="#840000">
<text x="35" y="11.9">1</text>
<text x="85" y="11.9">2</text>
<text x="135" y="11.9">3</text>
<text x="185" y="11.9">4</text>
<text x="235" y="11.9">5</text>
<text x="285" y="11.9">6</text>
<text x="82.1" y="22.9">1</text>
<text x="95.6" y="22.9">13</text>
<text x="82.1" y="25.4">2</text>
<text x="82.1" y="27.9">3</text>
<text x="95.6" y="25.4">14</text>
<text x="95.6" y="27.9">15</text>
<text x="152.6" y="25.4">1</text>
<text x="152.6" y="27.9">3</text>
<text x="161.4" y="25.4">2</text>
<text x="161.4" y="27.9">4</text>
<text x="199.1" y="29.9" transform="rotate(-90 199.1 29.9)">1</text>
<text x="226.8" y="25.4">7</text>
<text x="249.7" y="25.4">4</text>
<text x="10.4" y="35.9">A</text>
<text x="82.1" y="30.5">4</text>
<text x="82.1" y="33">5</text>
<text x="82.1" y="35.6">6</text>
<text x="95.6" y="30.5">16</text>
<text x="95.6" y="33">17</text>
<text x="95.6" y="35.6">18</text>
<text x="152.6" y="30.5">5</text>
<text x="152.6" y="33">7</text>
<text x="152.6" y="35.6">9</text>
<text x="161" y="35.6">10</text>
<text x="161.4" y="30.5">6</text>
<text x="161.4" y="33">8</text>
<text x="226.8" y="30.5">5</text>
<text x="249.7" y="30.5">1</text>
<text x="249.7" y="35.6">8</text>
<text x="285.4" y="35.9">A</text>
<text x="82.1" y="38.1">7</text>
<text x="82.1" y="40.6">8</text>
<text x="95.6" y="38.1">19</text>
<text x="95.6" y="40.6">20</text>
<text x="152.1" y="38.1">11</text>
<text x="152.1" y="40.6">13</text>
<text x="161" y="38.1">12</text>
<text x="161" y="40.6">14</text>
<text x="199.1" y="37.6" transform="rotate(-90 199.1 37.6)">2</text>
<text x="238.5" y="40.1" transform="rotate(-90 238.5 40.1)">6</text>
<text x="81.6" y="45.7">10</text>
<text x="82.1" y="43.2">9</text>
<text x="95.6" y="43.2">21</text>
<text x="95.6" y="45.7">22</text>
<text x="152.1" y="43.2">15</text>
<text x="152.1" y="45.7">17</text>
<text x="161" y="43.2">16</text>
<text x="161" y="45.7">18</text>
<text x="81.6" y="48.3">11</text>
<text x="81.6" y="50.8">12</text>
<text x="95.6" y="48.3">23</text>
<text x="95.6" y="50.8">24</text>
<text x="152.1" y="48.3">19</text>
<text x="161" y="48.3">20</text>
<text x="258.6" y="57.1">3</text>
<text x="271.3" y="57.1">2</text>
<text x="265.2" y="64.2" transform="rotate(-90 265.2 64.2)">1</text>
<text x="204.2" y="71.9" transform="rotate(-90 204.2 71.9)">1</text>
<text x="200.2" y="77.5">2</text>
<text x="207.8" y="77.5">3</text>
<text x="87.1" y="82.5">3</text>
<text x="96.3" y="79.5" transform="rotate(-90 96.3 79.5)">1</text>
<text x="98.8" y="79.5" transform="rotate(-90 98.8 79.5)">8</text>
<text x="210.6" y="80.7" transform="rotate(-90 210.6 80.7)">1</text>
<text x="10.4" y="85.9">B</text>
<text x="87.1" y="85.1">4</text>
<text x="110" y="85.1">2</text>
<text x="110" y="87.6">6</text>
<text x="206.5" y="86.4">2</text>
<text x="214.1" y="86.4">3</text>
<text x="285.4" y="85.9">B</text>
<text x="110" y="90.2">5</text>
<text x="98.8" y="97.3" transform="rotate(-90 98.8 97.3)">7</text>
<text x="156.5" y="119.4">37</text>
<text x="42.7" y="123.2">1</text>
<text x="55.4" y="123.2">4</text>
<text x="115.1" y="123.2">2</text>
<text x="115.1" y="125.7">3</text>
<text x="156.5" y="124.5">35</text>
<text x="156.5" y="121.9">36</text>
<text x="42.7" y="128.3">2</text>
<text x="55.4" y="128.3">3</text>
<text x="115.1" y="128.3">4</text>
<text x="115.1" y="130.8">5</text>
<text x="156.5" y="129.5">33</text>
<text x="156.5" y="127">34</text>
<text x="231.4" y="126.5" transform="rotate(-90 231.4 126.5)">3</text>
<text x="234.1" y="131.3">1</text>
<text x="10.4" y="135.9">C</text>
<text x="115.1" y="133.3">6</text>
<text x="115.1" y="135.9">7</text>
<text x="156.5" y="137.2">30</text>
<text x="156.5" y="134.6">31</text>
<text x="156.5" y="132.1">32</text>
<text x="231.4" y="134.1" transform="rotate(-90 231.4 134.1)">2</text>
<text x="285.4" y="135.9">C</text>
<text x="42.7" y="139.7">1</text>
<text x="55.4" y="139.7">4</text>
<text x="114.6" y="143.5">10</text>
<text x="115.1" y="138.4">8</text>
<text x="115.1" y="141">9</text>
<text x="156.5" y="142.2">28</text>
<text x="156.5" y="139.7">29</text>
<text x="231.4" y="141.7" transform="rotate(-90 231.4 141.7)">2</text>
<text x="42.7" y="144.8">2</text>
<text x="55.4" y="144.8">3</text>
<text x="114.6" y="146">11</text>
<text x="114.6" y="148.6">12</text>
<text x="156.5" y="149.9">25</text>
<text x="156.5" y="147.3">26</text>
<text x="156.5" y="144.8">27</text>
<text x="231.4" y="149.3" transform="rotate(-90 231.4 149.3)">3</text>
<text x="234.1" y="146.6">1</text>
<text x="114.6" y="151.1">13</text>
<text x="114.6" y="153.7">14</text>
<text x="156.5" y="154.9">38</text>
<text x="156.5" y="152.4">39</text>
<text x="115.1" y="156.2">1</text>
<text x="42.7" y="163.8">1</text>
<text x="55.4" y="163.8">4</text>
<text x="125.5" y="163.8" transform="rotate(-90 125.5 163.8)">15</text>
<text x="128" y="163.8" transform="rotate(-90 128 163.8)">16</text>
<text x="130.6" y="163.8" transform="rotate(-90 130.6 163.8)">17</text>
<text x="133.1" y="163.8" transform="rotate(-90 133.1 163.8)">18</text>
<text x="135.6" y="163.8" transform="rotate(-90 135.6 163.8)">19</text>
<text x="138.2" y="163.8" transform="rotate(-90 138.2 163.8)">20</text>
<text x="140.7" y="163.8" transform="rotate(-90 140.7 163.8)">21</text>
<text x="143.3" y="163.8" transform="rotate(-90 143.3 163.8)">22</text>
<text x="145.8" y="163.8" transform="rotate(-90 145.8 163.8)">23</text>
<text x="148.3" y="163.8" transform="rotate(-90 148.3 163.8)">24</text>
<text x="42.7" y="168.9">2</text>
<text x="55.4" y="168.9">3</text>
<text x="10.4" y="185.9">D</text>
<text x="42.7" y="180.3">1</text>
<text x="42.7" y="185.4">2</text>
<text x="55.4" y="185.4">3</text>
<text x="55.4" y="180.3">4</text>
<text x="285.4" y="185.9">D</text>
<text x="35" y="199.9">1</text>
<text x="85" y="199.9">2</text>
<text x="135" y="199.9">3</text>
<text x="185" y="199.9">4</text>
<text x="235" y="199.9">5</text>
<text x="285" y="199.9">6</text>
</g>
<g font-size="1.8" fill="#008484">
<text x="128.5" y="17.7">+3.3V</text>
<text x="179.3" y="17.7">+3.3V</text>
<text x="20.5" y="21.5">+3.3V</text>
<text x="86.1" y="23.7">1</text>
<text x="91" y="23.7">13</text>
<text x="134.1" y="24">D15</text>
<text x="141" y="21.9">+5V</text>
<text x="147.4" y="23.1">Conn_02x10_Odd_Even</text>
<text x="156.5" y="20.8">J1</text>
<text x="184.9" y="24">D16</text>
<text x="200.4" y="23.7">MBRS140</text>
<text x="217.6" y="22.8">+24V</text>
<text x="234" y="21.9">LM2675M-5</text>
<text x="237.6" y="19.6">U4</text>
<text x="86.1" y="26.3">2</text>
<text x="86.1" y="28.8">3</text>
<text x="91" y="26.3">14</text>
<text x="91" y="28.8">15</text>
<text x="116.3" y="26.8">VCOM</text>
<text x="133.8" y="26.3">LED</text>
<text x="184.6" y="26.3">LED</text>
<text x="203.4" y="28.7">D5</text>
<text x="211.1" y="25.1">C28</text>
<text x="220.2" y="27.1">C27</text>
<text x="229.1" y="26.3">VIN</text>
<text x="246" y="26.3">FB</text>
<text x="86.1" y="31.4">4</text>
<text x="86.1" y="33.9">5</text>
<text x="91" y="31.4">16</text>
<text x="91" y="33.9">17</text>
<text x="118.8" y="30.1" transform="rotate(-90 118.8 30.1)">GND +24V</text>
<text x="129.3" y="33.6" transform="rotate(-90 129.3 33.6)">R32</text>
<text x="131.4" y="33" transform="rotate(-90 131.4 33)">1k</text>
<text x="180.1" y="33.6" transform="rotate(-90 180.1 33.6)">R33</text>
<text x="182.2" y="33" transform="rotate(-90 182.2 33)">1k</text>
<text x="196.1" y="35" transform="rotate(-90 196.1 35)">TVS</text>
<text x="203.8" y="34.4" transform="rotate(-90 203.8 34.4)">D7</text>
<text x="207.5" y="32.7">CP_Small</text>
<text x="220.4" y="30.9">100n</text>
<text x="229.1" y="31.4">ON/OFF</text>
<text x="245.8" y="31.4">CB</text>
<text x="257" y="32.2">C2</text>
<text x="257.1" y="36">10n</text>
<text x="266.4" y="34.9" transform="rotate(-90 266.4 34.9)">L9</text>
<text x="268.4" y="34.6" transform="rotate(-90 268.4 34.6)">680u</text>
<text x="86.1" y="36.4">6</text>
<text x="86.1" y="39">7</text>
<text x="86.1" y="41.5">8</text>
<text x="91" y="36.4">18</text>
<text x="91" y="39">19</text>
<text x="91" y="41.5">20</text>
<text x="239.4" y="37.8" transform="rotate(-90 239.4 37.8)">GND</text>
<text x="244.4" y="36.4">VSW</text>
<text x="266" y="40.7" transform="rotate(-90 266 40.7)">D4</text>
<text x="269.8" y="37.3">C26</text>
<text x="270" y="41.1">100n</text>
<text x="276.9" y="37.9">C5</text>
<text x="277.4" y="40.2">47u 10V47u 10V</text>
<text x="283.2" y="37.9">C6</text>
<text x="86.1" y="46.6">10</text>
<text x="86.1" y="44.1">9</text>
<text x="91" y="44.1">21</text>
<text x="91" y="46.6">22</text>
<text x="104" y="46.7">tbd</text>
<text x="119.7" y="43.2" transform="rotate(-90 119.7 43.2)">+3.3V</text>
<text x="197.4" y="45.4">GND</text>
<text x="208.9" y="45.4">GND</text>
<text x="217.8" y="45.4">GND</text>
<text x="236.8" y="45.4">GND</text>
<text x="250.2" y="46.1">+5V</text>
<text x="260.9" y="43.7" transform="rotate(-90 260.9 43.7)">MBRS140</text>
<text x="260.9" y="47.9">GND</text>
<text x="267.3" y="45.4">GND GND</text>
<text x="278.7" y="45.4">GND</text>
<text x="71.6" y="51.9">GNDA</text>
<text x="86.1" y="49.1">11</text>
<text x="86.1" y="51.7">12</text>
<text x="91" y="49.1">23</text>
<text x="91" y="51.7">24</text>
<text x="103.8" y="51.2">R15</text>
<text x="104" y="49.2">tbd</text>
<text x="254.7" y="53.2">D14</text>
<text x="263.8" y="51.9">U12</text>
<text x="94.2" y="59.4">+3.3V</text>
<text x="113.6" y="55.5">GND</text>
<text x="149.2" y="58.1">GND</text>
<text x="161.9" y="58.1">GND</text>
<text x="254.5" y="55.5">LED</text>
<text x="260.6" y="58">VI</text>
<text x="260.7" y="54.2">LM1117-3.3</text>
<text x="267.7" y="58">VO</text>
<text x="274.8" y="58.8">C3</text>
<text x="277.1" y="54.5">+3.3V</text>
<text x="279.9" y="58.8">C4</text>
<text x="185.6" y="63.4">+3.3V</text>
<text x="250" y="62.8" transform="rotate(-90 250 62.8)">R29</text>
<text x="252" y="62.2" transform="rotate(-90 252 62.2)">1k</text>
<text x="266.1" y="62.2" transform="rotate(-90 266.1 62.2)">GND</text>
<text x="274.9" y="62.7">4u7</text>
<text x="280.1" y="62.7">100n</text>
<text x="79.9" y="69.2">Battery_Cell</text>
<text x="83.4" y="66.8">BT1</text>
<text x="97.2" y="69" transform="rotate(-90 97.2 69)">100</text>
<text x="99.2" y="69.2" transform="rotate(-90 99.2 69.2)">R31</text>
<text x="186.5" y="71.7" transform="rotate(-90 186.5 71.7)">R12</text>
<text x="188.5" y="71.6" transform="rotate(-90 188.5 71.6)">10k</text>
<text x="191.6" y="71.7" transform="rotate(-90 191.6 71.7)">R13</text>
<text x="193.6" y="71.6" transform="rotate(-90 193.6 71.6)">10k</text>
<text x="220.8" y="71.7" transform="rotate(-90 220.8 71.7)">R16</text>
<text x="222.8" y="71.6" transform="rotate(-90 222.8 71.6)">10k</text>
<text x="225.9" y="71.7" transform="rotate(-90 225.9 71.7)">R28</text>
<text x="227.9" y="71.6" transform="rotate(-90 227.9 71.6)">10k</text>
<text x="249.5" y="69.5">GND</text>
<text x="263.5" y="69.5">GND</text>
<text x="272.4" y="69.5">GND GND</text>
<text x="92.5" y="75.9" transform="rotate(-90 92.5 75.9)">1u</text>
<text x="96.3" y="76" transform="rotate(-90 96.3 76)">C1</text>
<text x="78" y="78.4" transform="rotate(-90 78 78.4)">GND</text>
<text x="89.4" y="83.4">SCL</text>
<text x="203.3" y="82.2">Q5</text>
<text x="26" y="84.8">GND</text>
<text x="52.1" y="86.6">GNDA</text>
<text x="89.4" y="86">SDA</text>
<text x="97.2" y="84.5" transform="rotate(-90 97.2 84.5)">VDD</text>
<text x="99.7" y="89.5" transform="rotate(-90 99.7 89.5)">VBACKUP</text>
<text x="103.9" y="86">INT_1</text>
<text x="103.9" y="88.5">INT_2</text>
<text x="127.4" y="88.1">TP1</text>
<text x="201.2" y="84.5">BSS138</text>
<text x="224.2" y="89.9">D6</text>
<text x="229.3" y="89.9">D13</text>
<text x="99.7" y="95" transform="rotate(-90 99.7 95)">VSS</text>
<text x="101.3" y="91.1">CLKOUT</text>
<text x="127.6" y="90.4">TestPoint</text>
<text x="207.5" y="93.4">BSS138</text>
<text x="209.7" y="91.1">Q6</text>
<text x="224.6" y="92.2">D_Zener_Small</text>
<text x="97.4" y="101">U13</text>
<text x="225.4" y="97.5">GND</text>
<text x="94.2" y="103.3">RV-8523-C3</text>
<text x="97.1" y="102.5">GND</text>
<text x="57.4" y="112.9">+3.3V</text>
<text x="197.1" y="110.4">+3.3V</text>
<text x="48.4" y="118.4">U5</text>
<text x="197.9" y="120" transform="rotate(-90 197.9 120)">R22</text>
<text x="199.9" y="119.8" transform="rotate(-90 199.9 119.8)">10k</text>
<text x="34.1" y="124">1k5</text>
<text x="34.4" y="122">R3</text>
<text x="45.6" y="120.7">LTV-354T</text>
<text x="60.4" y="121.1" transform="rotate(-90 60.4 121.1)">10k</text>
<text x="62.4" y="121.3" transform="rotate(-90 62.4 121.3)">R17</text>
<text x="98" y="120.6">+3.3V</text>
<text x="103.8" y="124.1">R19</text>
<text x="119.1" y="124.1">3V3</text>
<text x="149.4" y="125.3">TXD0</text>
<text x="150.1" y="122.8">IO22</text>
<text x="150.1" y="120.3">IO23</text>
<text x="30.8" y="128.6">VCOM</text>
<text x="57.4" y="129.5">+3.3V</text>
<text x="103.9" y="126.7">10k</text>
<text x="119.1" y="126.6">EN</text>
<text x="119.1" y="129.2">SENSOR_VP</text>
<text x="119.1" y="131.7">SENSOR_VN</text>
<text x="149.2" y="127.9">RXD0</text>
<text x="150.1" y="130.4">IO21</text>
<text x="186.1" y="130" transform="rotate(-90 186.1 130)">100</text>
<text x="188.1" y="130.1" transform="rotate(-90 188.1 130.1)">R23</text>
<text x="217.9" y="131.6">MMBT3904</text>
<text x="225.1" y="129.3">Q7</text>
<text x="244.8" y="128.3">R20</text>
<text x="244.9" y="130.3">10k</text>
<text x="45.6" y="137.2">LTV-354T</text>
<text x="48.4" y="134.9">U8</text>
<text x="55.2" y="133">GND</text>
<text x="60.4" y="137.6" transform="rotate(-90 60.4 137.6)">10k</text>
<text x="62.4" y="137.8" transform="rotate(-90 62.4 137.8)">R30</text>
<text x="119.1" y="134.2">IO34</text>
<text x="119.1" y="136.8">IO35</text>
<text x="150.1" y="135.5">IO19</text>
<text x="151.4" y="133">NC</text>
<text x="183.5" y="136.8">GND</text>
<text x="198.3" y="137.1">+3.3V</text>
<text x="34.1" y="140.5">1k5</text>
<text x="34.4" y="138.5">R4</text>
<text x="119.1" y="139.3">IO32</text>
<text x="119.1" y="141.9">IO33</text>
<text x="150.1" y="138">IO18</text>
<text x="150.1" y="143.1">IO17</text>
<text x="151.1" y="140.6">IO5</text>
<text x="244.8" y="143.6">R21</text>
<text x="30.8" y="145.1">VCOM</text>
<text x="55.2" y="149.5">GND</text>
<text x="119.1" y="144.4">IO25</text>
<text x="119.1" y="146.9">IO26</text>
<text x="119.1" y="149.5">IO27</text>
<text x="150.1" y="145.7">IO16</text>
<text x="151.1" y="148.2">IO4</text>
<text x="199.2" y="146.7" transform="rotate(-90 199.2 146.7)">R10</text>
<text x="201.2" y="146.5" transform="rotate(-90 201.2 146.5)">10k</text>
<text x="217.9" y="146.7">MMBT3904</text>
<text x="225.1" y="144.4">Q8</text>
<text x="244.9" y="145.6">10k</text>
<text x="57.4" y="153.6">+3.3V</text>
<text x="119.1" y="152">IO14</text>
<text x="119.1" y="154.6">IO12</text>
<text x="145.7" y="153.3">GND-PAD</text>
<text x="150" y="155.8">GND</text>
<text x="151.1" y="150.7">IO0</text>
<text x="193" y="152.8">C23</text>
<text x="45.6" y="161.4">LTV-354T</text>
<text x="48.4" y="159">U9</text>
<text x="60.4" y="161.7" transform="rotate(-90 60.4 161.7)">10k</text>
<text x="62.4" y="161.4" transform="rotate(-90 62.4 161.4)">R9</text>
<text x="119.1" y="157.1">GND</text>
<text x="126.4" y="159.3" transform="rotate(-90 126.4 159.3)">GND</text>
<text x="128.9" y="159.3" transform="rotate(-90 128.9 159.3)">IO13</text>
<text x="131.4" y="159.3" transform="rotate(-90 131.4 159.3)">SD2</text>
<text x="134" y="159.3" transform="rotate(-90 134 159.3)">SD3</text>
<text x="136.5" y="159.3" transform="rotate(-90 136.5 159.3)">CMD</text>
<text x="139.1" y="159.3" transform="rotate(-90 139.1 159.3)">CLK</text>
<text x="141.6" y="159.3" transform="rotate(-90 141.6 159.3)">SDO</text>
<text x="144.1" y="159.3" transform="rotate(-90 144.1 159.3)">SD1</text>
<text x="146.7" y="159.3" transform="rotate(-90 146.7 159.3)">IO15</text>
<text x="149.2" y="159.3" transform="rotate(-90 149.2 159.3)">IO2</text>
<text x="163.1" y="159.7">GND</text>
<text x="187.4" y="156.6" transform="rotate(-90 187.4 156.6)">100</text>
<text x="189.4" y="156.8" transform="rotate(-90 189.4 156.8)">R11</text>
<text x="194.3" y="156.6">1u</text>
<text x="194.9" y="161">GND</text>
<text x="34.1" y="164.6">1k5</text>
<text x="34.4" y="162.6">R5</text>
<text x="184.7" y="163.5">GND</text>
<text x="30.8" y="169.3">VCOM</text>
<text x="55.2" y="173.7">GND</text>
<text x="57.4" y="170.1">+3.3V</text>
<text x="123.8" y="173.7">GND</text>
<text x="34.4" y="179.1">R8</text>
<text x="45.6" y="177.9">LTV-354T</text>
<text x="47.9" y="175.6">U10</text>
<text x="60.4" y="178.3" transform="rotate(-90 60.4 178.3)">10k</text>
<text x="62.4" y="178.4" transform="rotate(-90 62.4 178.4)">R18</text>
<text x="30.8" y="185.8">VCOM</text>
<text x="34.1" y="181.1">1k5</text>
<text x="55.2" y="190.2">GND</text>
</g>
<g font-size="1.8">
<text x="142.2" y="27.9">RXD0</text>
<text x="167.6" y="27.9">RTS</text>
<text x="167.6" y="25.4">TXD0</text>
<text x="71.6" y="31.5">GNDA</text>
<text x="142.2" y="30.5">DTR</text>
<text x="71.6" y="36.6">GNDA</text>
<text x="71.6" y="41.7">GNDA</text>
<text x="71.6" y="46.8">GNDA</text>
<text x="142.2" y="45.7">CH3</text>
<text x="142.2" y="43.2">CH1</text>
<text x="167.6" y="45.7">CH4</text>
<text x="167.6" y="43.2">CH2</text>
<text x="54.6" y="81.3">GNDA</text>
<text x="78.7" y="82.5">SCL</text>
<text x="78.7" y="85.1">SDA</text>
<text x="119.4" y="87.6">IO23</text>
<text x="120.3" y="85.1">IO4</text>
<text x="94" y="114.3">nReset</text>
<text x="162.6" y="119.4">IO23</text>
<text x="162.6" y="124.5">TXD0</text>
<text x="210.8" y="124.5">nBoot</text>
<text x="162.6" y="127">RXD0</text>
<text x="260.3" y="129.5">RTS</text>
<text x="162.6" y="149.9">nBoot</text>
<text x="261.6" y="144.8">DTR</text>
<text x="212.1" y="151.1">nReset</text>
</g>
<g font-size="1.8" fill="#848400">
<text x="41.5" y="30.1">GNDA</text>
<text x="41.5" y="45.3">GNDA</text>
<text x="41.5" y="60.6">GNDA</text>
<text x="41.5" y="75.8">GNDA</text>
</g>
<g font-size="1.4">
<text x="30.5" y="21.7">Sheet: dig_output</text>
<text x="30.5" y="33.1">File: dig_output.sch</text>
<text x="30.5" y="37">Sheet: sheet5C1F370F</text>
<text x="30.5" y="48.3">File: dig_output.sch</text>
<text x="30.5" y="52.2">Sheet: sheet5C1F9DE2</text>
<text x="30.5" y="63.6">File: dig_output.sch</text>
<text x="30.5" y="67.5">Sheet: sheet5C1F9DE3</text>
<text x="30.5" y="78.8">File: dig_output.sch</text>
</g>
</svg>
